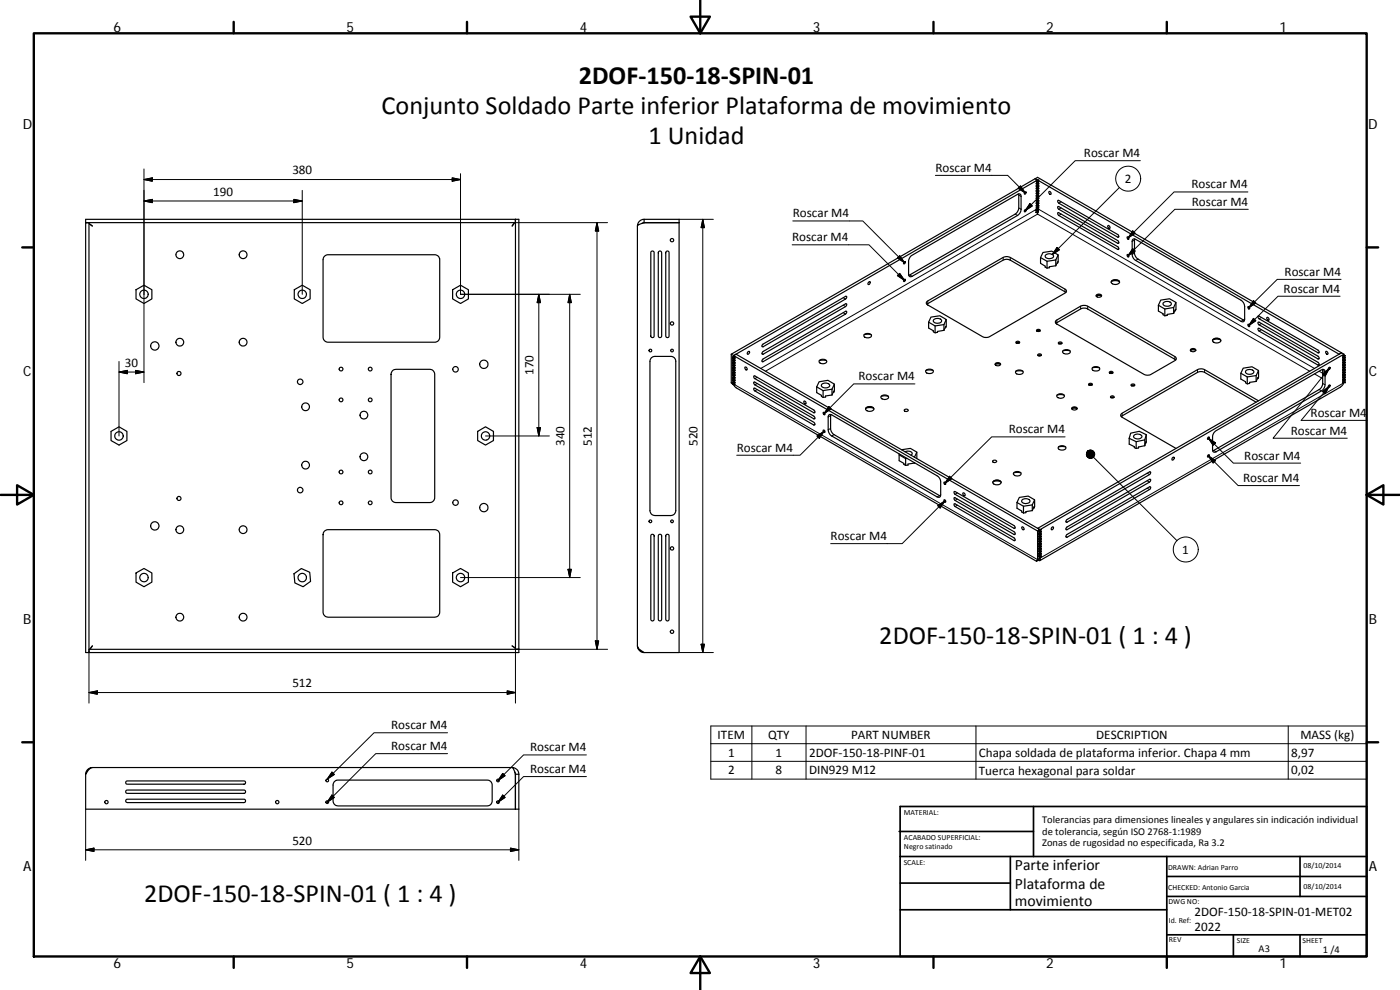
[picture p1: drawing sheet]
<svg xmlns="http://www.w3.org/2000/svg" width="420mm" height="297mm" viewBox="0 0 420 297" stroke-linecap="round" stroke-linejoin="round" font-family="sans-serif">
<g fill="none" stroke="#000" stroke-width=".36">
<path d="M305.7 58.2v4.2a2.48 2.48 0 0 1-1 1.8l-32 18.4M307.5 57.7l.3-.2 .2 .2a.34 .34 0 0 1-.1 .5 .34 .34 0 0 1-.5-.1zM310.7 53.6l-91.2 52.7M310.7 53.6l.7 .4v10.2l-.2-.7M310.7 53.6l91.2 52.7 .7-.4M310.7 53.6l.7-.4 91.2 52.7M311.4 54l-91.2 52.7M314.8 57.5a.43 .43 0 0 1 .6 .2 .43 .43 0 0 1-.3 .6l-.3-.4zM25.7 65.8h130v130h-130zM25.7 66.8h1M26.7 66.8l.2 .4 .8 .6-.8-.6M26.7 66.8v129"/>
<path d="M97.4 76.9l1.1-.5h32a1.48 1.48 0 0 1 1.5 1.5v23.3a1.48 1.48 0 0 1-1.5 1.5h-32a1.52 1.52 0 0 1-1.5-1.5v-23.3zM154.7 65.8v1l-1 1 .6-.8M154.7 66.8h-129h.3M154.7 65.8v129M154.7 65.8v.3M191.3 67.8v126M193.3 65.8a2.02 2.02 0 0 0-2 2l.2-.3 1.2-.5M193.3 65.8h10.5v130h-10.5M193.3 65.8v1M193.3 66.8h10.5M193.3 66.8l-.6 .2M195.4 75.5l.5-.2 .4 .5v25a.5 .5 0 0 1-.5 .5 .5 .5 0 0 1-.5-.5z"/>
<path d="M197.6 75.5a.52 .52 0 0 1 .6-.2 .52 .52 0 0 1 .4 .5v25a.51 .51 0 0 1-.5 .5 .51 .51 0 0 1-.5-.5zM199.9 75.5l.7-.1 .2 .4v25a.5 .5 0 0 1-.5 .5 .5 .5 0 0 1-.5-.5zM203.8 66.8h-10.5l-.6 .2M271.4 78.5h.1a.32 .32 0 0 1 .1 .4 .32 .32 0 0 1-.4 .1zM273.3 76.9l32.1-18.6a.64 .64 0 0 1 .7-.1 .64 .64 0 0 1 .3 .7v3.9a2.22 2.22 0 0 1-1 1.8l-31.7 18.3a.65 .65 0 0 1-.7 .1 .65 .65 0 0 1-.3-.7v-4.2zM307.5 63l.3-.2 .2 .2a.34 .34 0 0 1-.1 .5 .34 .34 0 0 1-.5-.1zM311.4 64v.2M312.3 77.3v1.7l1.9 1.4M312.3 77.3l1.9 1.1M312.3 77.3l.7-1.5 2.6-.4 2 1.1-.7 1.5M313.8 76.6a1.5 1.5 0 0 1 2.4 .3 1.5 1.5 0 0 1-2.5 0zM314.2 78.4v2"/>
<path d="M316.9 79.7l-2 .3v.3l-.7 .1M316.9 78l-2.7 .4M316.9 78v1.7M317.3 78.8l.1 .1M317.4 78.9v-.3l-.5 1.1M317.5 62l17.9 10.2a.42 .42 0 0 1 .4 .4 .42 .42 0 0 1-.4 .4l-17.7-10.2-.2-.3zM317.5 60.1l17.9 10.3a.4 .4 0 0 1 .4 .4 .4 .4 0 0 1-.4 .4l-17.7-10.2-.3-.4zM317.5 63.8l17.9 10.2a.4 .4 0 0 1 .4 .4 .4 .4 0 0 1-.4 .4l-17.7-10.2-.3-.3zM317.6 76.5l-.2 2.4M332.5 67.7a.49 .49 0 0 1 .5 .3 .49 .49 0 0 1-.1 .6l-.4-.5zM338.3 71.1a.35 .35 0 0 1 .4 .2 .35 .35 0 0 1-.2 .5zM338.3 76.4h.2a.35 .35 0 0 1 .3 .3 .35 .35 0 0 1-.3 .4z"/>
<path d="M339.9 71.9l.5-.2 .4 .1 31.7 18.3a2.31 2.31 0 0 1 1 1.8v3.9a.65 .65 0 0 1-.3 .7 .65 .65 0 0 1-.7-.1l-31.7-18.3a2.22 2.22 0 0 1-1-1.8zM340.5 71.7v4.2a2.37 2.37 0 0 0 1 1.8l32 18.4M40.8 86.9l2.4-1.3 2.4 1.3v2.8l-2.4 1.4-2.4-1.4zM88.3 86.9l2.4-1.3 2.4 1.3v2.8l-2.4 1.4-2.4-1.4zM135.8 86.9l2.4-1.3 2.4 1.3v2.8l-2.4 1.4-2.4-1.4zM260.7 84.7l.2-.2a.39 .39 0 0 1 .2 .6 .39 .39 0 0 1-.6 0zM271.4 83.8h.1a.28 .28 0 0 1 .1 .4 .28 .28 0 0 1-.4 0zM278.1 90.6l23-13.4a2.33 2.33 0 0 1 2.1 0l16.4 9.5a.62 .62 0 0 1 .5 .6 .62 .62 0 0 1-.5 .6l-22.6 13.1a2.38 2.38 0 0 1-2.1 0l-16.5-9.5-.4-.4zM278.7 96.7v1.7l1.4 .8v.3l.5 .3M278.7 96.7l1.9 1.1M278.7 96.7l.7-1.6 2.7-.4 1.9 1.2-.7 1.5M280.2 96a1.5 1.5 0 0 1 2.4 .3 1.38 1.38 0 0 1-1.3 .7 1.38 1.38 0 0 1-1.2-.9z"/>
<path d="M280.6 97.8v2M283.3 99.1l-1.9 .3v.3l-.8 .1M283.3 97.4v1.7M283.3 97.4l-2.7 .4M283.7 98.2l.1 .1M283.8 98.3v-.3l-.5 1.1M284 95.9v2l-.2 .4M311.1 99l.1-.1a.45 .45 0 0 1 .7-.2 .45 .45 0 0 1 .1 .7 .53 .53 0 0 1-.5 .1 .53 .53 0 0 1-.4-.5zM311.1 99.3l.6-.2 .4 .2h-.9M316.9 97l7.4-4.3a2.33 2.33 0 0 1 2.1 0l26.5 15.3M317 96.1l7.3-4.2a2.52 2.52 0 0 1 2.1 0l26.2 15.1a.65 .65 0 0 1 .4 .6 .65 .65 0 0 1-.4 .6l-7.2 4.1a2.29 2.29 0 0 1-2.1 0l-26.3-15.2-.3-.5zM319.9 87.8l-16.7-9.8a2.33 2.33 0 0 0-2.1 0l-22.9 13.3"/>
<path d="M329 88.8a1.02 1.02 0 0 1 1.6 0M329 88.8h1.5M329 88.5a.8 .8 0 0 1 .9-.3 .8 .8 0 0 1 .6 .7 .8 .8 0 0 1-.9 .4 .8 .8 0 0 1-.6-.8zM333.5 84.7a1.48 1.48 0 0 1 2.5 0M333.6 84.4l1-.2 1.2 .2M333.7 84.3a1.46 1.46 0 0 1 2.3 .5 1.49 1.49 0 0 1-2.5-.2zM347.7 91.6v1.7l1.3 .8v.3l.6 .3M347.7 91.6l1.9 1.1M347.7 91.6l.6-1.6 2.7-.4 1.9 1.1-.7 1.6M349.1 90.9a1.51 1.51 0 0 1 2.4 .3 1.4 1.4 0 0 1-2.5-.2zM349.6 92.7v2M352.2 94l-1.9 .3v.3l-.7 .1"/>
<path d="M352.2 92.3v1.7M352.2 92.3l-2.6 .4M352.7 93.1l.1 .1M352.8 93.2v-.3l-.6 1.1M352.9 90.7l-.1 2.5M374.6 97.3h.1a.34 .34 0 0 1 .4 .3 .34 .34 0 0 1-.3 .4zM374.6 92a.35 .35 0 0 1 .4 .2 .35 .35 0 0 1-.2 .5zM377.6 96.7h.3l17.6 10.2a.41 .41 0 0 1 .4 .4 .41 .41 0 0 1-.3 .4l-17.8-10.3zM377.6 98.5l18 10.2a.42 .42 0 0 1 .3 .4 .42 .42 0 0 1-.3 .4l-17.7-10.2-.4-.5zM377.6 94.8l18 10.3a.4 .4 0 0 1 .3 .4 .4 .4 0 0 1-.3 .4l-17.7-10.2-.4-.6zM380.2 95.3a.49 .49 0 0 1 .6 .2 .49 .49 0 0 1-.1 .6l-.5-.4zM117.8 111.3l1.1-.5h10.1a1.52 1.52 0 0 1 1.5 1.5v37a1.48 1.48 0 0 1-1.5 1.5h-10.1a1.45 1.45 0 0 1-1.5-1.5v-37z"/>
<path d="M195.5 107.4l1.1-.5h4.7a1.45 1.45 0 0 1 1.5 1.5v44.8a1.48 1.48 0 0 1-1.5 1.5h-4.7a1.48 1.48 0 0 1-1.5-1.5v-44.8zM219.5 114.9l.8 .7M219.5 106.3l.7 .4M219.5 106.3v8.6M219.5 114.9l.7 .4 .7 1.1 90.2 52M220.2 106.7l.7-.4 91.2 52.6M220.2 106.7v8.6zM220.2 106.7l91.2 52.6M223.7 110.1a.45 .45 0 0 1 .5 .3 .45 .45 0 0 1-.3 .6l-.4-.6zM224.4 105.6l.3-.2a.43 .43 0 0 1 .1 .6 .43 .43 0 0 1-.5 .2zM226.2 112.8h.3l17.7 10.2a.41 .41 0 0 1 .4 .4 .41 .41 0 0 1-.4 .4l-17.8-10.3zM226.3 116.4l17.9 10.3a.41 .41 0 0 1 .4 .4 .41 .41 0 0 1-.4 .4l-17.7-10.2-.3-.5z"/>
<path d="M226.3 114.6l17.9 10.2a.4 .4 0 0 1 .4 .4 .4 .4 0 0 1-.4 .4l-17.7-10.1-.3-.5zM228.9 107.8l25-14.4a.47 .47 0 0 1 .2 .4 .47 .47 0 0 1-.3 .4l-25 14.4-.1-.4zM228.9 105.6l25-14.5a.47 .47 0 0 1 .2 .5 .47 .47 0 0 1-.3 .4l-24.9 14.3-.2-.1zM228.9 103.3l25-14.4a.45 .45 0 0 1 .2 .4 .45 .45 0 0 1-.3 .4l-25 14.4-.1-.3zM245.1 116.1v1.7l1.4 .8v.3l.5 .3M245.1 116.1l1.9 1.1M245.1 116.1l.7-1.5 2.7-.5 1.9 1.2-.7 1.5M245.9 108.2h2.1M246 108.1a1.38 1.38 0 0 1 2.1 .4 1.31 1.31 0 0 1-2.3-.1zM246.6 115.4a1.36 1.36 0 0 1 2.4 .5 1.41 1.41 0 0 1-2.5-.4zM247 117.2v2M249.7 118.5l-1.9 .3v.3l-.8 .1"/>
<path d="M249.7 116.8v1.7M249.7 116.8l-2.7 .4M250.1 117.5l.1 .2M250.2 117.7v-.3l-.5 1.1M250.4 115.3v2l-.2 .4M259.3 100.4l.9-.1 1.3 .1M259.4 100.4a1.35 1.35 0 0 1 2.1 .4 1.31 1.31 0 0 1-2.2-.2zM264.5 118.9l.9-.2 1.2 .2M264.5 118.8a1.34 1.34 0 0 1 2.2 .5 1.31 1.31 0 0 1-2.3-.2zM277.9 111.1h2.1M278 111.1a1.34 1.34 0 0 1 2.1 .4 1.35 1.35 0 0 1-2.3-.1zM298.7 109.4a1.06 1.06 0 0 1 1.6 0"/>
<path d="M298.7 109.3h1.5M298.8 109l.1-.1a.75 .75 0 0 1 .8-.1 .75 .75 0 0 1 .5 .7 .77 .77 0 0 1-.9 .3 .77 .77 0 0 1-.5-.8zM304.9 111.4h2.1M304.9 111.3a1.36 1.36 0 0 1 2.2 .5 1.35 1.35 0 0 1-2.3-.2zM305 102.6a.53 .53 0 0 1 .6-.3 .53 .53 0 0 1 .3 .6 .54 .54 0 0 1-.6 .2 .54 .54 0 0 1-.3-.5zM305 102.9h.9M311.5 106.3a.49 .49 0 0 1 .6-.2 .49 .49 0 0 1 .3 .6 .54 .54 0 0 1-.6 .1 .54 .54 0 0 1-.3-.5zM312.5 106.7l-.6-.2-.4 .2h1M317.2 118.6l.9-.2 1.3 .2M317.3 118.5a1.35 1.35 0 0 1 2.2 .4 1.31 1.31 0 0 1-2.3-.2zM317.7 102.8a.55 .55 0 0 1 .6-.2 .55 .55 0 0 1 .4 .5 .56 .56 0 0 1-.6 .2 .56 .56 0 0 1-.4-.5zM317.7 103.1l.6-.2 .3 .2h-.9"/>
<path d="M319 105.3h2.1M319.1 105.2a1.34 1.34 0 0 1 2.1 .4 1.36 1.36 0 0 1-2.3-.1zM326.8 115.2l.1-.1a.47 .47 0 0 1 .6-.2 .47 .47 0 0 1 .2 .6 .55 .55 0 0 1-.6 .2 .55 .55 0 0 1-.3-.5zM326.8 115.5h1M326.8 115.5h.9M327.8 110.4h2.2M327.9 110.3a1.34 1.34 0 0 1 2.1 .4 1.35 1.35 0 0 1-2.3-.1zM333 111.6a.53 .53 0 0 1 .6-.2 .53 .53 0 0 1 .4 .5l-.1 .1a.54 .54 0 0 1-.9-.4zM333 111.9l.6-.2 .3 .2h-.9M333.3 118.9a.49 .49 0 0 1 .6-.2 .49 .49 0 0 1 .3 .6 .53 .53 0 0 1-.6 .1 .53 .53 0 0 1-.3-.5zM333.3 119.3h1M333.4 119.3h.9"/>
<path d="M339.5 115.4l.1-.1a.45 .45 0 0 1 .6-.2 .45 .45 0 0 1 .2 .6 .53 .53 0 0 1-.6 .2 .53 .53 0 0 1-.3-.5zM339.5 115.7l.4-.2 .6 .2M339.5 115.7h1M357.2 105.2a1.06 1.06 0 0 1 1.7 0M357.3 105.1h1.5M357.3 104.8a.9 .9 0 0 1 1.5 .4 .88 .88 0 0 1-.8 .3 .88 .88 0 0 1-.7-.6zM363.9 102.2a1.47 1.47 0 0 1 2.5 0M364 101.9l1-.2 1.2 .2M364.1 101.8a1.42 1.42 0 0 1 2.3 .5 1.49 1.49 0 0 1-2.5-.2zM372.4 112l.7-1.5 2.6-.5 2 1.2-.7 1.5M372.4 112v1.7l1.4 .9v.3l.5 .3M372.4 112l1.9 1.1"/>
<path d="M374 111.1a1.52 1.52 0 0 1 2.3 .5 1.42 1.42 0 0 1-1.3 .7 1.42 1.42 0 0 1-1.2-.9zM374.3 113.1v2.1M377 112.7l-2.7 .4M377 112.7v1.7M377 114.4l-2 .3v.3l-.7 .2M377.4 113.5l.1 .1M377.5 113.6v-.3l-.5 1.1M377.7 111.2v2l-.2 .4M396.9 110.8v4.3a2.22 2.22 0 0 1-1 1.8l-32 18.4M398 105.4a.45 .45 0 0 1 .5 .3 .45 .45 0 0 1-.3 .6l-.4-.6zM398.7 115.7l.2-.2a.34 .34 0 0 1 .2 .5 .34 .34 0 0 1-.5 .1zM398.7 110.4l.3-.2a.38 .38 0 0 1 .1 .5 .38 .38 0 0 1-.5 .1z"/>
<path d="M402.6 105.9l-91.2 52.6 .7 .4 .1 8.8a.38 .38 0 0 1-.2 .6 .38 .38 0 0 1-.5-.3M402.6 105.9l.7 .4M403.3 106.3l-91.2 52.6M403.3 106.3v8.6l-1.1 1.3-90.1 52M33.3 129.4l2.4-1.3 2.4 1.3v2.8l-2.4 1.3-2.4-1.3zM143.4 129.4l2.3-1.3 2.4 1.3v2.8l-2.4 1.3-2.3-1.3zM241.4 120.3a.5 .5 0 0 1 .5 .3 .5 .5 0 0 1-.2 .6 .57 .57 0 0 1-.3-.9zM247.1 129.1a.35 .35 0 0 1 .4 .2 .35 .35 0 0 1-.2 .4zM247.1 123.7h.2a.34 .34 0 0 1 .3 .3 .34 .34 0 0 1-.3 .4zM248.9 124.4l.7 .1 31.7 18.3a2.22 2.22 0 0 1 1 1.8v3.9a.65 .65 0 0 1-.3 .7 .65 .65 0 0 1-.7-.1l-31.7-18.3a2.36 2.36 0 0 1-1.1-1.8v-3.9zM249.3 124.4v4.2a2.35 2.35 0 0 0 1 1.8l32 18.4M259.8 122.7a1.49 1.49 0 0 1 2.5 0"/>
<path d="M259.9 122.4l.9-.1 1.3 .1M259.9 122.3a1.41 1.41 0 0 1 2.3 .5 1.46 1.46 0 0 1-2.4-.1zM269.8 136.5v1.7l1.5 .8v.3l.5 .3M269.8 136.5l2 1.1M270 136.2l-.2 .3M270.6 134.9l2.6-.4 2 1.2-.8 1.5M271.4 123a.61 .61 0 0 1 .7-.3 .61 .61 0 0 1 .4 .6 .61 .61 0 0 1-.6 .2 .61 .61 0 0 1-.5-.5zM271.6 135.6l.2-.2a1.38 1.38 0 0 1 2 .8l-.4 .4M271.8 137.6v2M272.2 137.5l-.4 .1M274.4 138.9l-1.9 .3v.4h-.7M274.4 138.8v.1"/>
<path d="M274.5 138.9h-.1M275.2 135.7v1.9M297.9 138.2a.6 .6 0 0 1 .7-.2 .6 .6 0 0 1 .4 .6 .62 .62 0 0 1-.6 .2 .62 .62 0 0 1-.5-.6zM317.7 134.1h2.1M317.7 134a1.34 1.34 0 0 1 2.2 .5 1.34 1.34 0 0 1-2.3-.2zM321.6 122.7a1.06 1.06 0 0 1 1.7 0M321.6 122.4a.91 .91 0 0 1 .9-.3 .91 .91 0 0 1 .7 .6 .93 .93 0 0 1-1.6-.3zM321.7 122.6h1.5M338.9 131.5v1.8l1.5 .7v.3l.6 .3M338.9 131.5l2.1 1M340.3 130.6a1.49 1.49 0 0 1 2.4 .5 1.49 1.49 0 0 1-2.5-.2zM341 132.5v2.1"/>
<path d="M343.6 133.7l-1.9 .4v.3l-.7 .2M343.6 132l-2.6 .5M343.6 132v1.7M343.8 132.8l.1 .1M343.9 132.9v-.3l-.3 1.1M344 130.4l-.4 1.6M344 130.4l-2.1-1-2.6 .6-.4 1.5M344 130.4l-.1 2.5M352 137.2h.1a.44 .44 0 0 1 .2 .6 .44 .44 0 0 1-.6 .1zM362.6 136.5l.1-.1a.33 .33 0 0 1 .2 .5 .33 .33 0 0 1-.5 .1zM362.6 131.2l.1-.1a.33 .33 0 0 1 .2 .5 .33 .33 0 0 1-.5 .1zM364.6 129.6l32-18.6a.65 .65 0 0 1 .7-.1 .65 .65 0 0 1 .4 .7v3.9a2.32 2.32 0 0 1-1.1 1.8l-31.6 18.3a.64 .64 0 0 1-.8 0 .64 .64 0 0 1-.3-.7v-4.1z"/>
<path d="M377 120.7l-15.5-9a2.38 2.38 0 0 0-2.1 0l-22.9 13.3M377.7 120.3l-16.2-9.4a2.38 2.38 0 0 0-2.1 0l-22.6 13.1a.65 .65 0 0 0-.5 .6 .65 .65 0 0 0 .5 .6l16.1 9.3M97.4 159.3l1.1-.4h32a1.45 1.45 0 0 1 1.5 1.5v23.3a1.52 1.52 0 0 1-1.5 1.5h-32a1.56 1.56 0 0 1-1.5-1.5v-23.3zM283.3 150l.1-.1a.37 .37 0 0 1 .4 .3 .37 .37 0 0 1-.2 .4zM286.3 147.5h.3l17.7 10.2a.42 .42 0 0 1 .4 .4 .42 .42 0 0 1-.4 .4l-17.7-10.2zM286.3 149.4l.2-.1 18 10.3a.37 .37 0 0 1 .2 .5 .37 .37 0 0 1-.4 .3l-17.7-10.2zM286.3 151.2h.3l17.7 10.2a.42 .42 0 0 1 .4 .4 .42 .42 0 0 1-.4 .4l-17.7-10.2zM289.1 147.9a.45 .45 0 0 1 .5 .3 .45 .45 0 0 1-.3 .5l-.4-.5zM297.9 144.8a1.48 1.48 0 0 1 2.5 0M298.1 144.5l.9-.2 1.3 .2M298.1 144.4a1.41 1.41 0 0 1 2.3 .5 1.45 1.45 0 0 1-2.4-.2zM304.2 141.9h2.2"/>
<path d="M304.3 141.8a1.32 1.32 0 0 1 2.1 .4 1.32 1.32 0 0 1-2.3-.2zM305.2 150.8v1.7l1.4 .8v.3l.6 .3M305.2 150.8l2 1.1M305.2 150.8l.7-1.6 2.7-.4 1.9 1.2-.7 1.5M306.7 158.1a.42 .42 0 0 1 .6 .3 .42 .42 0 0 1-.3 .5l-.3-.4zM306.8 149.9a1.48 1.48 0 0 1 2.3 .5 1.37 1.37 0 0 1-1.3 .7 1.37 1.37 0 0 1-1.2-.9zM307.2 151.9v2M309.8 153.2l-1.9 .3v.3l-.7 .1M309.8 151.5v1.7M309.8 151.5l-2.6 .4M310.2 152.2l.1 .2M310.3 152.4v-.3l-.5 1.1"/>
<path d="M310.5 150v2l-.2 .4M311.4 159.3v8.6M312.1 158.9l-.7 .4M312.1 158.9v8.6l-.7 .4M315.8 158.2l.1-.1a.43 .43 0 0 1 .2 .5 .43 .43 0 0 1-.6 .2zM320.1 158.2l25-14.4a.47 .47 0 0 1 .2 .5 .47 .47 0 0 1-.3 .4l-25 14.3-.1-.4zM320.1 156l25-14.5a.45 .45 0 0 1 .2 .5 .45 .45 0 0 1-.3 .4l-24.9 14.3-.2-.2zM40.8 171.9l2.4-1.3 2.4 1.3v2.8l-2.4 1.3-2.4-1.3zM88.2 172.1l2.2-1.5 2.6 1.1 .2 2.7-2.2 1.6-2.5-1.1zM135.8 171.9l2.4-1.3 2.4 1.3v2.8l-2.4 1.3-2.4-1.3zM195.4 160.5l.7-.1 .2 .4v25a.5 .5 0 0 1-.5 .5 .5 .5 0 0 1-.5-.5zM197.7 160.5l.6-.1 .3 .4v25a.51 .51 0 0 1-.5 .5 .51 .51 0 0 1-.5-.5z"/>
<path d="M199.9 160.5l.7-.1 .2 .4v25a.5 .5 0 0 1-.5 .5 .5 .5 0 0 1-.5-.5zM311.4 167.9l-.3 .5 .2-.3M311.9 167.6l-.7 .6M320.1 160.4l25-14.4a.45 .45 0 0 1 .2 .5 .45 .45 0 0 1-.3 .4l-24.9 14.3-.2-.2zM26.7 195.5v.3M27.1 194.6l.6-.8-1 1v1M154.5 194.4l-.8-.6 .7 .5 .3 .5h1M155.4 194.8h.3h-129M191.3 193.8a3.3 3.3 0 0 0 2 2 2.06 2.06 0 0 1-2-2zM25.7 232.3v10.5h130v-10.5M26.3 230.9l1.4-.6a3.4 3.4 0 0 0-2 2l.1-.6zM27.7 230.3h126"/>
<path d="M37.9 234.4l35.3-.1a.49 .49 0 0 1 .5 .5 .49 .49 0 0 1-.5 .5h-35l-.4-.3zM37.9 237.2l35.3-.2a.5 .5 0 0 1 .5 .5 .5 .5 0 0 1-.5 .5h-35l-.4-.2zM37.9 239.9l35.3-.1a.51 .51 0 0 1 .5 .5 .51 .51 0 0 1-.5 .5h-35l-.4-.2zM100.4 234.5l1.1-.4h44.7a1.45 1.45 0 0 1 1.5 1.4v4.8a1.48 1.48 0 0 1-1.5 1.5h-44.7a1.48 1.48 0 0 1-1.5-1.5v-5.1zM154.5 231.7l.2 .6M154.5 231.7l-.5-1.2-.3-.2a1.99 1.99 0 0 1 2 2M154.7 232.3v10.5M154.7 232.3h1"/>
<circle cx="54" cy="76.4" r="1.17"/>
<circle cx="73" cy="76.4" r="1.17"/>
<circle cx="201.7" cy="72.1" r=".5"/>
<circle cx="43.2" cy="88.3" r="1.26"/>
<circle cx="90.7" cy="88.3" r="1.26"/>
<circle cx="138.2" cy="88.3" r="1.26"/>
<circle cx="201.7" cy="97" r=".5"/>
<circle cx="46.5" cy="103.8" r="1.24"/>
<circle cx="53.7" cy="112.1" r=".61"/>
<circle cx="54" cy="102.7" r="1.16"/>
<circle cx="73" cy="102.7" r="1.16"/>
<circle cx="90.1" cy="114.5" r=".81"/>
<circle cx="102.3" cy="110.8" r=".57"/>
<circle cx="102.4" cy="120" r=".57"/>
<circle cx="111.1" cy="110.7" r=".56"/>
<circle cx="111.1" cy="120" r=".56"/>
<circle cx="136.7" cy="110.8" r=".83"/>
<circle cx="145.2" cy="109.3" r="1.25"/>
<circle cx="195.2" cy="105.2" r=".41"/>
<circle cx="201.7" cy="105.2" r=".4"/>
<circle cx="35.7" cy="130.8" r="1.26"/>
<circle cx="91.7" cy="122.1" r="1.16"/>
<circle cx="91.7" cy="139.6" r="1.17"/>
<circle cx="109.2" cy="137.1" r="1.16"/>
<circle cx="109.2" cy="124.6" r="1.17"/>
<circle cx="145.7" cy="130.8" r="1.26"/>
<circle cx="46.5" cy="157.8" r="1.24"/>
<circle cx="53.7" cy="149.6" r=".61"/>
<circle cx="54" cy="158.9" r="1.16"/>
<circle cx="73" cy="158.9" r="1.16"/>
<circle cx="90.1" cy="147.1" r=".81"/>
<circle cx="102.3" cy="150.9" r=".57"/>
<circle cx="102.4" cy="141.6" r=".57"/>
<circle cx="111.1" cy="150.9" r=".56"/>
<circle cx="111.1" cy="141.6" r=".56"/>
<circle cx="136.7" cy="150.8" r=".83"/>
<circle cx="145.2" cy="152.3" r="1.24"/>
<circle cx="195.2" cy="156.4" r=".41"/>
<circle cx="201.7" cy="156.4" r=".4"/>
<circle cx="283.5" cy="145" r=".32"/>
<circle cx="43.2" cy="173.3" r="1.26"/>
<circle cx="90.7" cy="173.3" r="1.26"/>
<circle cx="138.2" cy="173.3" r="1.26"/>
<circle cx="201.7" cy="164.6" r=".5"/>
<circle cx="54" cy="185.2" r="1.17"/>
<circle cx="73" cy="185.2" r="1.17"/>
<circle cx="201.7" cy="189.6" r=".5"/>
<circle cx="98.2" cy="234.2" r=".41"/>
<circle cx="149.5" cy="234.2" r=".41"/>
<circle cx="31.9" cy="240.7" r=".5"/>
<circle cx="83.2" cy="240.7" r=".5"/>
<circle cx="98.2" cy="240.7" r=".4"/>
<circle cx="149.5" cy="240.7" r=".4"/>
</g>
<g fill="none" stroke="#000" stroke-width=".3">
<path d="M43.2 50.7v64.1M43.2 53.9l2.5-.5v1zM43.2 53.9h95M88.2 59.8l2.5 .5-2.5 .5zM90.7 57.1v31.2M135.7 53.4l2.5 .5-2.5 .5zM138.2 52.1v36.2h35.9M280.7 52.6h21.7l5.3 5.3M305.6 56.5l.7-.7 1.4 2.1zM305.7 58.5l.7 .4M311 54h.8M311 54.5h.8"/>
<path d="M311 55h.8M311 55.5h.8M311 56h.8zM311 56.6h.8M311 57.1h.8M311 57.6h.8M311 58.1h.8M311 58.6h.8M311 59.1h.8M311 59.6h.8M335.9 56.3l-20.1 20.1M342.2 48.2h-19.5l-15 15"/>
<path d="M374.5 57.6h-22.1l-13.9 13.8M43.2 60.3l2.5-.5v1zM43.2 60.3h47.5M154.7 66.8h27.6M179.2 66.8v128M179.2 66.8l.5 2.5h-1zM203.8 65.8h10.3M210.9 65.8v130M210.9 65.8l.5 2.5h-1zM237.7 73.4h23.1l10.7 10.7M237.9 66.3h21l12.6 12.5M270 76.7l1.5 2.1-2.2-1.4z"/>
<path d="M301.1 77.2v.8M303.2 77.2v.8M304.7 64.2l.7 .4M305.7 62.4l.7 .4M309.1 61.1l.7 .7-2.1 1.4zM310.9 63.1h.7M311 60.1h.8M311 60.6h.8M311 61.1h.8M311 61.6h.8M311 62.1h.8M311 62.5l.7 .2"/>
<path d="M311.6 63.5l-.4 .3-.3-.2M317.2 74.2l.8 .8-2.2 1.4zM318.5 64.2l-.8 .4M318.5 62.4l-.8 .4M318.5 60.6l-.8 .4M335.8 74.6l-.4 .2M335.8 72.8l-.4 .2M335.8 71l-.4 .2M339.9 69.3l.8 .7-2.2 1.4zM339.9 74.6l.8 .7-2.2 1.4zM340.5 72l-.7 .4M340.5 75.9l-.7 .4"/>
<path d="M341.5 77.7l-.7 .4M374.6 62.8h-22l-14.1 13.9M161.7 88.3v42.5M161.7 88.3l.5 2.5h-1zM171 88.3v85M171 88.3l.5 2.5h-1zM253.1 93.8l.7 .4M253.1 91.6l.7 .4M253.1 89.3l.7 .4M269.3 82.7l.7-.7 1.5 2.1zM273 82.5l.7 .4M278.4 90.3v.8"/>
<path d="M317.2 96v.8M319.6 86.7v.8M324.3 91.9v.8M326.4 91.9v.8M373.2 96l-.7 .4M376.2 90.2l.7 .7-2.1 1.5zM376.2 95.5l.7 .7-2.1 1.5zM378.6 95.2l-.7 .5M378.6 97.1l-.7 .4M378.6 98.9l-.7 .4M402.2 88.9h-18.7l-8.7 8.8M402.5 83.8h-19.2l-8.5 8.6"/>
<path d="M35.7 108.5v22.3M35.7 111.6l2.5-.5v1zM35.7 111.6h7.5M40.7 111.1l2.5 .5-2.5 .5zM219.8 115.3h.8M219.8 114.7h.8M219.8 114.2h.8M219.8 113.7h.8M219.8 113.2h.8M219.8 112.7h.8M219.8 112.2l.3-.1 .5 .1M219.8 111.7l.3-.1 .5 .1"/>
<path d="M219.8 111.2l.3-.1 .5 .1M219.8 110.7h.8M219.8 110.2h.8M219.8 109.7h.8M219.8 109.2h.8M219.8 108.7h.8M219.8 108.2h.8M219.8 107.7h.8M219.8 107.2h.8M220.2 115.3l91.2 52.6M220.2 115.2v.1M227.3 116.9l-.8 .4"/>
<path d="M227.3 115.1l-.8 .4M227.3 113.2l-.8 .4M228.3 110.6l83.1-48 83.1 48M228.7 108.3l.3 .2M228.7 106.1l.3 .2M228.7 103.8l.3 .2M229.7 111.4l81.7-47.2 81.7 47.2M274.6 115.2h-18.4l-8.9 8.9M352.6 107v.8M359.4 110.9v.8M361.5 110.9v.8M394.5 112.2l2.4 1.4"/>
<path d="M395.9 105.7l-.3 .2M395.9 107.5l-.3 .2M395.9 109.3l-.3 .2M395.9 116.9l.7 .4M395.9 111.4l1 .6M396.9 117.5l2-1.6-1.2 2.2zM396.9 111.2l.8 .4M396.9 115.1l.8 .4M396.9 112.2l2-1.6-1.2 2.2zM398.9 110.6l-16.8 20.9h22.2M398.9 115.9l-5.5 6.7M402.9 114.8h.8"/>
<path d="M402.9 114.3h.8M402.9 113.8h.8M402.9 113.3h.8M402.9 112.8h.8M402.9 112.3h.8M402.9 111.8h.8M402.9 111.3h.8M402.9 110.8h.8M402.9 110.3h.8M402.9 109.8h.8M402.9 109.3h.8M402.9 108.8h.8"/>
<path d="M402.9 108.3h.8M402.9 107.8h.8M402.9 107.3h.8M402.9 106.8l.4-.2 .4 .2M403.3 114.9l-91.2 52.6M145.7 130.8h19.2M161.2 128.3h1l-.5 2.5zM244.6 127.3l-.4 .2M244.6 125.5l-.4 .1M244.6 123.6l-.4 .2M245.2 130.8l2.1-1.4-1.4 2.1zM247.3 129.4l-7.2 7.2h-19"/>
<path d="M248.7 122l.7 .7-2.1 1.4zM249.3 128.6l-.8 .4M249.3 124.7l-.8 .4M250.3 130.4l-.7 .4M319.6 131.1h-22l-14 13.9M328.2 137.2l25 25M336.8 124v.8M362.7 131.5l7.5 7.5h20.1M362.7 136.8l8.9 8.9h18.4M362.7 131.5l2.1 1.4-.7 .7zM362.7 136.8l2.1 1.4-.7 .7zM364.3 135.1l.7 .5"/>
<path d="M393.3 122.7l-2.8 3.4h19.8M281.4 151.7l2.2-1.4-1.5 2.1zM281.9 148.7l-.6 .4M283.6 150.3l-12.8 12.8h-21.5M285 142.9l.7 .7-2.1 1.4zM287.3 147.9l-.7 .4M287.3 149.8l-.7 .4M287.3 151.6l-.7 .4M304.7 158.3l-.4 .2M311.7 158.9h.8M311.7 159.4h.8M311.7 159.9h.8"/>
<path d="M319.9 158.7l.3 .2M319.9 156.5l.3 .2M344.3 146.5l.7 .4M344.3 144.3l.7 .4M344.3 142l.7 .4M138.2 173.3h35.9M170.5 170.8h1l-.5 2.5zM304.7 160.2l-.4 .2M304.7 162l-.4 .2M311.7 160.4h.8M311.7 161h.8M311.7 161.5h.8"/>
<path d="M311.7 162h.8M311.7 162.5h.8M311.7 163h.8M311.7 163.5h.8M311.7 164h.8M311.7 164.5h.8M311.7 165h.8M311.7 165.5h.8M311.7 166h.8M311.7 166.5h.8M311.7 167h.8M311.8 167.7l.4 .2"/>
<path d="M319.9 161l.3 .2M26.7 195.8v15.2M154.7 194.8v16.2M155.7 194.8h26.6M178.7 192.3h1l-.5 2.5zM203.8 195.8h10.3M210.4 193.3h1l-.5 2.5zM26.7 207.8l2.5-.5v1zM26.7 207.8h128M134.3 219.9h-22l-14.1 13.9M152.2 207.3l2.5 .5-2.5 .5zM213.3 217.8h196.9v16h-196.9z"/>
<path d="M225.6 217.8v16M241.9 217.8v16M292.9 217.8v16M386.6 217.8v16M99.6 231.7l.7 .7-2.1 1.4zM99.6 238.5l.7 .8-2.1 1.4zM134.3 226.1h-21.5l-14.6 14.6M150.9 232.1l.7 .6-2.1 1.5zM150.9 238.5l.7 .8-2.1 1.4zM176 226.5h-18.9l-7.6 7.7M176 233h-18.9l-7.6 7.7M213.3 223.1h196.9"/>
<path d="M213.3 228.4h196.9M25.7 242.8v15.3M25.7 255l2.5-.5v1zM25.7 255h130M153.2 254.5l2.5 .5-2.5 .5zM155.7 242.8v15.3"/>
<circle cx="338.6" cy="53.6" r="3.8"/>
<circle cx="355.9" cy="164.9" r="3.8"/>
</g>
<g fill="none" stroke="#000" stroke-width=".71">
<path d="M10.1 10h400.1v277h-400.1zM70.1 6.6v3.4M140.2 6.6v3.4M207.3 5h5.8l-2.9 5zM210.2 0v10M280.2 6.6v3.4M350.2 6.6v3.4M6.7 74.2h3.4M410.2 74.2h3.4M.2 148.5h9.9M5.1 145.6l5 2.9-5 2.9zM410.2 148.5l5-2.9v5.8z"/>
<path d="M410.2 148.5h9.9M6.7 222.7h3.4M410.2 222.7h3.4M70.1 287v3.4M140.2 287v3.4M210.2 287l2.9 5h-5.8zM210.2 287v10M280.2 287v3.4M350.2 287v3.4"/>
</g>
<g fill="none" stroke="#000" stroke-width=".51">
<path d="M269.8 249.5h40.4M270.1 257h140.1M270.1 242h140.1v45h-140.1zM303.2 257v16M310.2 242v15M350.2 257v30M390.2 257v12M270.1 273h80.1M270.1 265h33.1M350.2 269h60M350.2 263h60M350.2 280.5h60"/>
<path d="M370.2 280.5v6.5M390.2 280.5v6.5"/>
</g>
<g fill="#000" stroke="#000" stroke-width=".3">
<path d="M43.2 53.9l2.5-.5v1zM43.2 60.3l2.5-.5v1zM135.7 53.4l2.5 .5-2.5 .5zM305.6 56.5l.7-.7 1.4 2.1zM88.2 59.8l2.5 .5-2.5 .5zM179.2 66.8l.5 2.5h-1zM210.9 65.8l.5 2.5h-1zM270 76.7l1.5 2.1-2.2-1.4zM309.1 61.1l.7 .7-2.1 1.4zM317.2 74.2l.8 .8-2.2 1.4zM339.9 69.3l.8 .7-2.2 1.4zM339.9 74.6l.8 .7-2.2 1.4z"/>
<path d="M161.7 88.3l.5 2.5h-1zM171 88.3l.5 2.5h-1zM269.3 82.7l.7-.7 1.5 2.1zM376.2 90.2l.7 .7-2.1 1.5zM376.2 95.5l.7 .7-2.1 1.5zM35.7 111.6l2.5-.5v1zM40.7 111.1l2.5 .5-2.5 .5zM396.9 117.5l2-1.6-1.2 2.2zM396.9 112.2l2-1.6-1.2 2.2zM161.2 128.3h1l-.5 2.5zM245.2 130.8l2.1-1.4-1.4 2.1zM248.7 122l.7 .7-2.1 1.4z"/>
<path d="M326.4 135.4l-.3 .5zM326.4 135.4l-.3 .7zM326.4 135.4l-.4 1zM326.4 135.4l-.3 1.3zM326.4 135.4l-.2 1.5zM326.4 135.4v1.7l-.2-.2zM326.4 135.4l.2 1.9-.2-.2zM326.4 135.4l.4 2.1-.2-.2zM326.4 135.4l.7 2.1h-.3zM326.4 135.4l.9 2.2-.2-.1zM326.4 135.4l1.2 2.1-.3 .1zM326.4 135.4l1.4 2-.2 .1z"/>
<path d="M326.4 135.4l1.7 1.9-.3 .1zM326.4 135.4l1.9 1.7-.2 .2zM326.4 135.4l2 1.4-.1 .3zM326.4 135.4l2.1 1.2-.1 .2zM326.4 135.4l2.1 .9v.3zM326.4 135.4l2.1 .7v.2zM326.4 135.4l2.1 .4v.3zM326.4 135.4l1.9 .2 .2 .2zM326.4 135.4h1.7l.2 .2zM326.4 135.4l1.5-.2 .2 .2zM326.4 135.4l1.5-.2zM326.4 135.4l1.2-.3z"/>
<path d="M326.4 135.4l1-.4zM326.4 135.4l.7-.3zM326.4 135.4l.4-.3zM326.4 135.4l.2-.1zM362.7 131.5l2.1 1.4-.7 .7zM362.7 136.8l2.1 1.4-.7 .7zM281.4 151.7l2.2-1.4-1.5 2.1zM285 142.9l.7 .7-2.1 1.4zM170.5 170.8h1l-.5 2.5zM178.7 192.3h1l-.5 2.5zM210.4 193.3h1l-.5 2.5zM26.7 207.8l2.5-.5v1z"/>
<path d="M152.2 207.3l2.5 .5-2.5 .5zM99.6 231.7l.7 .7-2.1 1.4zM99.6 238.5l.7 .8-2.1 1.4zM150.9 232.1l.7 .6-2.1 1.5zM150.9 238.5l.7 .8-2.1 1.4zM25.7 255l2.5-.5v1zM153.2 254.5l2.5 .5-2.5 .5z"/>
</g>
<g font-size="7.9">
<text x="173.7" y="25.1">2DOF‐150‐18‐SPIN‐01</text>
<text x="114.5" y="34.1">Conjunto Soldado Parte inferior Plataforma de movimiento</text>
<text x="194.6" y="43.1">1 Unidad</text>
<text x="263.9" y="193.2">2DOF‐150‐18‐SPIN‐01 ( 1 : 4 )</text>
<text x="43.2" y="270.5">2DOF‐150‐18‐SPIN‐01 ( 1 : 4 )</text>
</g>
<g font-size="4.7">
<text x="304.6" y="261.2">Parte inferior</text>
<text x="304.6" y="266.6">Plataforma de</text>
<text x="304.6" y="272">movimiento</text>
</g>
<g font-size="4.2">
<text x="34" y="9.6">6</text>
<text x="104" y="9.6">5</text>
<text x="174" y="9.6">4</text>
<text x="244" y="9.6">3</text>
<text x="314" y="9.6">2</text>
<text x="384" y="9.6">1</text>
<text x="6.8" y="38.7">D</text>
<text x="410.6" y="38.7">D</text>
<text x="7" y="112.9">C</text>
<text x="410.8" y="112.9">C</text>
<text x="7" y="187.1">B</text>
<text x="410.8" y="187.1">B</text>
<text x="7" y="261.3">A</text>
<text x="410.8" y="261.3">A</text>
<text x="34" y="290.4">6</text>
<text x="104" y="290.4">5</text>
<text x="174" y="290.4">4</text>
<text x="244" y="290.4">3</text>
<text x="314" y="290.4">2</text>
<text x="384" y="290.4">1</text>
</g>
<g font-size="3.9">
<text x="325.3" y="47.1">Roscar M4</text>
<text x="87.7" y="52.3">380</text>
<text x="280.7" y="51.6">Roscar M4</text>
<text x="64" y="58.7">190</text>
<text x="337.6" y="54.9">2</text>
<text x="357.6" y="56.6">Roscar M4</text>
<text x="237.9" y="65.3">Roscar M4</text>
<text x="357.7" y="61.8">Roscar M4</text>
<text x="237.7" y="72.4">Roscar M4</text>
<text x="385.5" y="82.7">Roscar M4</text>
<text x="385.2" y="87.8">Roscar M4</text>
<text x="37.5" y="110.1">30</text>
<text x="160.2" y="112.6" transform="rotate(-90 160.2 112.6)">170</text>
<text x="257.7" y="114.2">Roscar M4</text>
<text x="393.3" y="125.1">Roscar M4</text>
<text x="302.7" y="130">Roscar M4</text>
<text x="387.4" y="130.4">Roscar M4</text>
<text x="169.4" y="133.8" transform="rotate(-90 169.4 133.8)">340</text>
<text x="177.6" y="133.8" transform="rotate(-90 177.6 133.8)">512</text>
<text x="209.4" y="133.8" transform="rotate(-90 209.4 133.8)">520</text>
<text x="221.1" y="135.6">Roscar M4</text>
<text x="373.4" y="137.9">Roscar M4</text>
<text x="373.1" y="144.7">Roscar M4</text>
<text x="249.3" y="162">Roscar M4</text>
<text x="354.8" y="166.1">1</text>
<text x="87.7" y="206.2">512</text>
<text x="117.4" y="218.8">Roscar M4</text>
<text x="215.4" y="221.7">ITEM</text>
<text x="230.5" y="221.7">QTY</text>
<text x="255.4" y="221.7">PART NUMBER</text>
<text x="329" y="221.7">DESCRIPTION</text>
<text x="390.3" y="221.8">MASS (kg)</text>
<text x="117.4" y="225">Roscar M4</text>
<text x="159.1" y="225.4">Roscar M4</text>
<text x="218.5" y="227">1</text>
<text x="232.8" y="227">1</text>
<text x="242.8" y="227">2DOF‐150‐18‐PINF‐01</text>
<text x="293.8" y="227.1">Chapa soldada de plataforma inferior. Chapa 4 mm</text>
<text x="387.5" y="227">8,97</text>
<text x="159.1" y="231.9">Roscar M4</text>
<text x="218.5" y="232.3">2</text>
<text x="232.8" y="232.3">8</text>
<text x="242.8" y="232.3">DIN929 M12</text>
<text x="293.8" y="232.4">Tuerca hexagonal para soldar</text>
<text x="387.5" y="232.3">0,02</text>
<text x="87.7" y="253.4">520</text>
<text x="358.5" y="274.9">2DOF‐150‐18‐SPIN‐01‐MET02</text>
<text x="358.5" y="279.4">2022</text>
</g>
<g font-size="3.1">
<text x="312.8" y="246.8">Tolerancias para dimensiones lineales y angulares sin indicación individual</text>
<text x="312.8" y="250.4">de tolerancia, según ISO 2768‐1:1989</text>
<text x="312.8" y="254">Zonas de rugosidad no especificada, Ra 3.2</text>
<text x="377.7" y="285.6">A3</text>
<text x="397" y="285.9">1 /4</text>
</g>
<g font-size="2.4">
<text x="271.2" y="244.4">MATERIAL:</text>
<text x="271.3" y="251.9">ACABADO SUPERFICIAL:</text>
<text x="271.3" y="254.6">Negro satinado</text>
<text x="271.2" y="259.7">SCALE:</text>
<text x="350.6" y="260.9">DRAWN: Adrian Parro</text>
<text x="391.2" y="260.6">08/10/2014</text>
<text x="350.6" y="267">CHECKED: Antonio Garcia</text>
<text x="391.2" y="266.6">08/10/2014</text>
<text x="350.7" y="271.4">DWG NO:</text>
<text x="350.8" y="276.8">Id. Ref:</text>
<text x="350.8" y="282.8">REV</text>
<text x="371.2" y="282.9">SIZE</text>
<text x="390.9" y="282.9">SHEET</text>
</g>
</svg>
